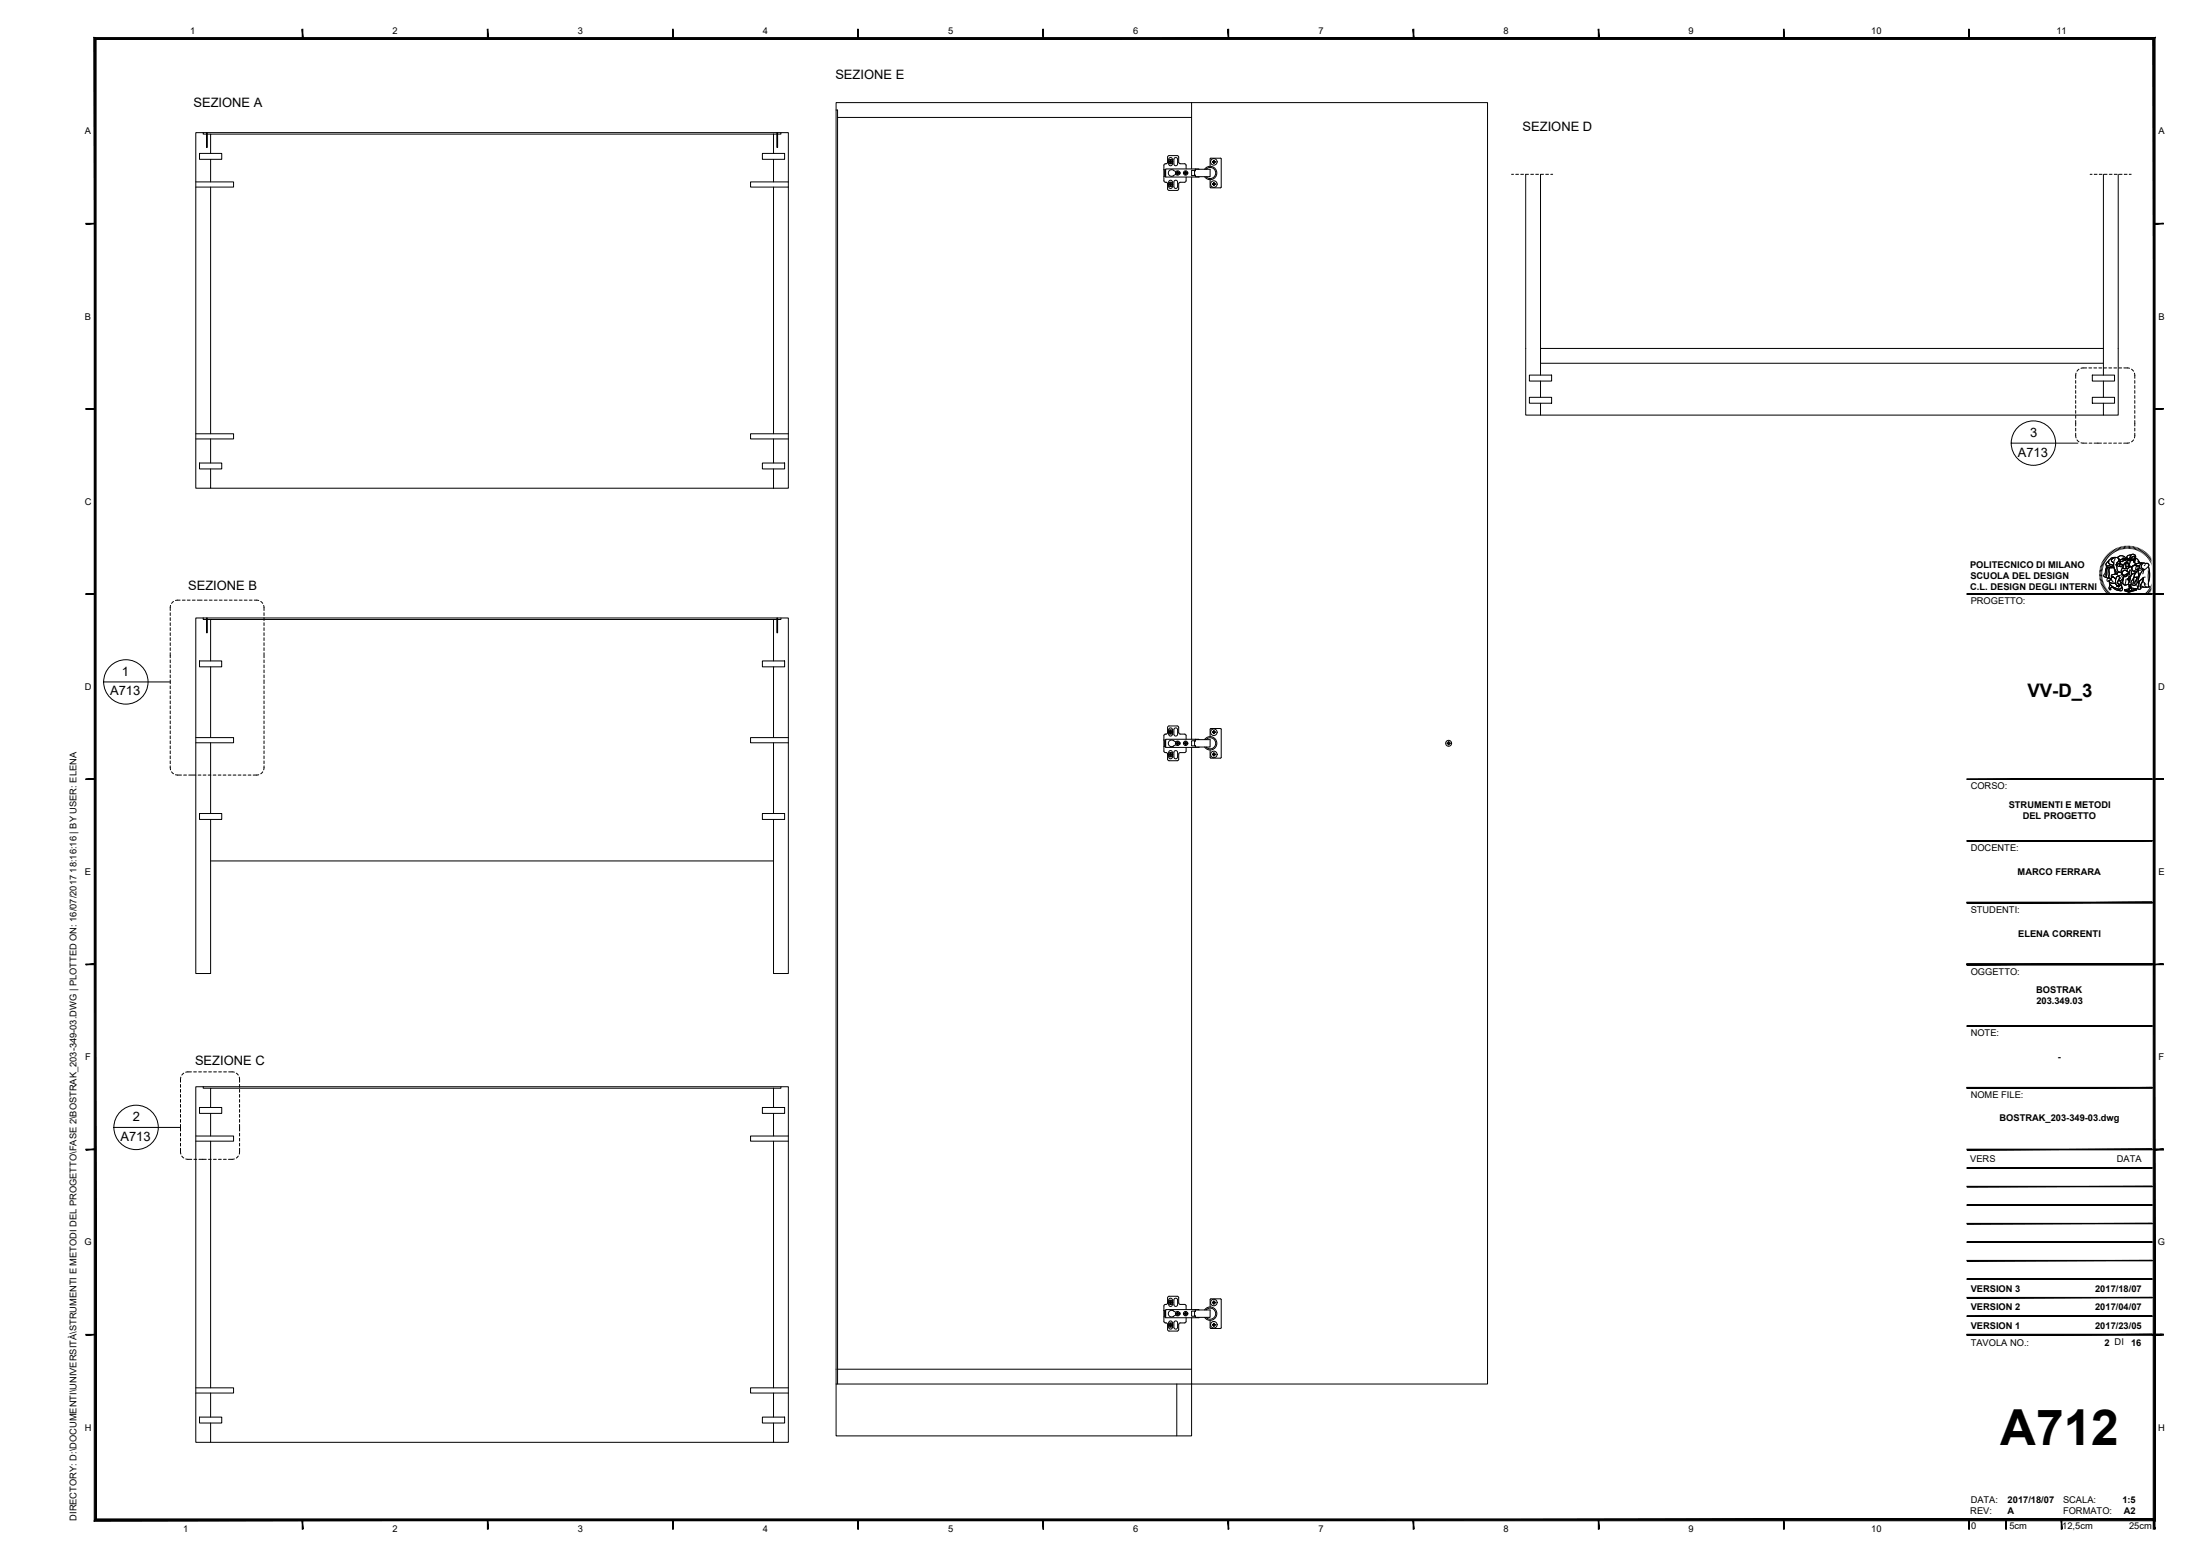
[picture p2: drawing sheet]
<svg xmlns="http://www.w3.org/2000/svg" width="594mm" height="420mm" viewBox="0 0 594 420" stroke-linecap="round" stroke-linejoin="round" font-family="sans-serif">
<!-- layer: 0 -->
<g fill="none" stroke="#000" stroke-width=".27">
<path d="M314.3 45.8v1.8h.5M314.3 47.6v1.2l.4 .4M314.3 45.8h.5M314.5 46v1.4M314.7 46v1.4M314.7 44.2h.2M314.7 49.2h.2M314.7 44.2l-.4 .4v1.2M314.9 44.2l.3-.2 .1-1.6 .2-.3 2.4-.1 .4 .4 .1 1.6 .3 .2h1.2M314.9 49.2l.3 .2 .1 1.8 .4 .2M315.6 43.3a.55 .55 0 0 1 .5-.8 .55 .55 0 0 1 .5 .8M315.6 50.1a.55 .55 0 0 0 .5 .8 .55 .55 0 0 0 .5-.8"/>
<path d="M315.6 44v.3M315.6 49.2v.2M315.6 44.3a.5 .5 0 0 0 .5 .5 .5 .5 0 0 0 .5-.5M315.6 49.2a.5 .5 0 0 1 .5-.5 .5 .5 0 0 1 .5 .5M315.7 51.4h2.2M315.7 43.6v.1M315.7 49.7v.2M315.7 43.7h.1M315.7 49.9h.1M315.7 43.6h.3M315.7 43.8h.3M315.7 49.9h.3"/>
<path d="M315.7 49.7h.3M315.7 43.6h.1M315.7 49.7h.1M316 43.8h.1M316 49.9h.1M316 43.5h.1M316 44h.1M316 50.1v.1M316 49.7h.1M316 43.3v.2M316 43.8v.2M316 49.4v.3"/>
<path d="M316 49.9v.2M316 43.3h.2M316 44h.2M316 50.2h.2M316 49.4h.2M316 43.3h.1M316 49.4h.1M316.2 43.3h.1M316.2 49.4h.1M316.2 43.3v.2M316.2 43.8v.2M316.2 49.4v.3"/>
<path d="M316.2 49.9v.2M316.2 43.5h.1M316.2 44h.1M316.2 50.1v.1M316.2 49.7h.1M316.2 43.6h.3M316.2 43.8h.3M316.2 49.9h.3M316.2 49.7h.3M316.2 43.8h.1M316.2 49.9h.1M316.5 43.6h.1"/>
<path d="M316.5 49.7h.1M316.5 43.7h.1M316.5 49.9h.1M316.5 43.6v.1M316.5 49.7v.2M316.6 44v.3M316.6 49.2v.2M317 44.3v-1.3a.5 .5 0 0 1 .5-.5 .5 .5 0 0 1 .5 .5v1.3M317 49.2v1.2a.5 .5 0 0 0 .5 .5 .5 .5 0 0 0 .5-.5v-1.2M317 44.3a.5 .5 0 0 0 .5 .5 .5 .5 0 0 0 .5-.5M317 49.2a.5 .5 0 0 1 .5-.5 .5 .5 0 0 1 .5 .5M317.6 46.3l-.3-.1a.94 .94 0 0 0-1.6 0 .94 .94 0 0 0 .8 1.4l1.1-.5"/>
<path d="M317.6 46.8h.1M317.6 46.8h.3v.3h.2v-.3h.3M317.9 46.6h-.3v.2M317.9 46.6h.1M317.9 46.3v.3M317.9 46.3h.2M317.9 46.3h.1M318.1 46.3h.1M318.1 46.3v.3M318.1 46.6h.1M318.1 46.6h.3v.2M318.4 46.8h.1"/>
<path d="M318.5 46.4l.2 .3-.2 .3M319.8 46.8h.1M319.8 46.8h.3v.3h.1l.1-.3h.2M319.9 49.2h-1.2l-.3 .2-.1 1.6-.4 .4M319.9 44.2l.3 .2 .1 1.2M320 46.6h-.2v.2M320.1 46.6h-.1M320.1 46.3v.3M320.1 46.3h.1M320.2 46.3h.1M320.3 46.3v.3M320.3 46.6h.1"/>
<path d="M320.3 46.6h.2v.2M320.3 47.8l-.1 1.2-.3 .2M320.5 46.8h.1M321.8 45.6v-17.9h79.9v346h-79.9v-17.9M321.8 47.8v151.8M322.8 45.6v.5h-.2v1.2h.2v.4h4v-2h-4M322.8 46h-1v1.4h1M323.8 45.7l-9-.1v2.2l9-.1M325.3 45.7a1.8 1.8 0 0 1 2.7-.3 1.8 1.8 0 0 1 0 2.7 1.8 1.8 0 0 1-2.7-.4M325.7 45.7a1.5 1.5 0 0 1 2.1-.1 1.5 1.5 0 0 1 0 2.2 1.5 1.5 0 0 1-2.1-.1M326.8 44.9v-2.1h2.9v7.9h-2.9v-2.2M327.4 43.6v.2"/>
<path d="M327.4 49.6v.2M327.4 49.8h.1M327.4 43.8h.1M327.4 49.6h.3M327.4 49.8h.3M327.4 43.6h.3M327.4 43.8h.3M327.4 49.6h.1M327.4 43.6h.1M327.7 49.8h.1M327.7 43.8h.1M327.7 49.6h.1"/>
<path d="M327.7 43.6h.1M327.7 43.3v.3M327.7 43.8v.3M327.7 49.3v.3M327.7 49.8v.3M327.7 50.1h.1M327.7 44.1h.1M327.7 49.3h.2M327.7 50.1h.2M327.7 43.3h.2M327.7 44.1h.2M327.7 49.3h.1"/>
<path d="M327.7 43.3h.1M327.9 49.3h.1M327.9 43.3h.1M327.9 50.1h.1M327.9 44.1h.1M327.9 43.3v.3M327.9 43.8v.3M327.9 49.3v.3M327.9 49.8v.3M327.9 49.6h.1M327.9 43.6h.1M327.9 49.6h.2"/>
<path d="M327.9 49.8h.2M327.9 43.6h.2M327.9 43.8h.2M327.9 49.8h.1M327.9 43.8h.1M328.1 49.6h.1M328.1 43.6h.1M328.2 49.8h-.1M328.2 43.8h-.1M328.2 43.6v.2M328.2 49.6v.2M408.2 47.1h.5"/>
<path d="M409.3 47.1h.8M410.7 47.1h.7M412 47.1h.8M413.3 47.1h.8M414.7 47.1h.8M416.1 47.1h.7M417.4 47.1h.8M418.8 47.1h.5M564.4 47.1h.5M565.5 47.1h.8M566.9 47.1h.7M568.2 47.1h.8"/>
<path d="M569.6 47.1h.7M570.9 47.1h.8M572.3 47.1h.7M573.6 47.1h.8M575 47.1h.5M314.3 199.8v1.8h.5M314.3 199.8h.5M314.7 198.2h.2M314.7 198.2l-.4 .4v1.2M314.9 198.2l.3-.2 .1-1.6 .2-.3 2.4-.1 .4 .4 .1 1.6 .3 .2h1.2M315.6 197.3a.55 .55 0 0 1 .5-.8 .55 .55 0 0 1 .5 .8M315.6 198a.55 .55 0 0 0 .5 .8 .55 .55 0 0 0 .5-.8"/>
<path d="M315.7 197.6v.1M315.7 197.7h.1M315.7 197.8h.3M316 197.6h-.3M316 197.8v.2h.2M316 197.5v.1M316 197.3v.2M316 197.3h.2M316 197.3h.1M316.2 197.3h.1M316.2 197.3v.2M316.2 197.5v.1"/>
<path d="M316.2 197.6h.3v.1M316.5 197.8h-.3v.2M316.5 197.7h.1M317.1 196.7l.3-.1 .5 .1 .1 1.5a.5 .5 0 0 1-.5 .6 .5 .5 0 0 1-.5-.5zM319.9 198.2l.3 .2 .1 1.2M322.8 199.6v.5h-.2v1.2h.2v.4h4v-2h-4M323.8 199.7l-9-.1v2.2l9-.1M325.3 199.7a1.8 1.8 0 0 1 2.7-.3 1.8 1.8 0 0 1 0 2.7 1.8 1.8 0 0 1-2.7-.4M325.7 199.7a1.5 1.5 0 0 1 2.1-.1 1.5 1.5 0 0 1 0 2.2 1.5 1.5 0 0 1-2.1-.1M326.8 198.9v-2.1h2.9v7.8h-2.9v-2.1M327.4 197.6v.2M327.4 197.8h.1"/>
<path d="M327.4 197.6h.3M327.4 197.8h.3M327.4 197.6h.1M327.7 197.8h.1M327.7 197.6h.1M327.7 197.4v.2M327.7 197.8v.3M327.7 198.1h.1M327.7 197.3h.2M327.7 198.1h.2M327.7 197.3h.1M327.9 197.3h.1"/>
<path d="M327.9 198.1h.1M327.9 197.4v.2M327.9 197.8v.3M327.9 197.6h.1M327.9 197.6h.2M327.9 197.8h.2M327.9 197.8h.1M328.1 197.6h.1M328.2 197.8h-.1M328.2 197.6v.2M314.3 201.6v1.2l.4 .4M314.5 200v1.4"/>
<path d="M314.7 200v1.4M314.7 203.2h.2M314.9 203.2l.3 .2 .1 1.6 .4 .4h2.4l.2-.4 .1-1.6 .3-.2h1.2M315.6 204.1a.55 .55 0 0 0 .5 .8 .55 .55 0 0 0 .5-.8M315.6 203.5a.55 .55 0 0 1 .5-.8 .55 .55 0 0 1 .5 .8M315.7 203.7v.2M315.7 203.9h.1M315.7 203.9h.3M315.7 203.7h.3M315.7 203.7h.1M316 203.9h.1M316 204.2h.1"/>
<path d="M316 203.7h.1M316 203.4v.3M316 203.9v.3M316 204.2h.2M316 203.4h.2M316 203.4h.1M316.2 203.4h.1M316.2 203.4v.3M316.2 203.9v.3M316.2 204.2h.1M316.2 203.7h.1M316.2 203.9h.3"/>
<path d="M316.2 203.7h.3M316.2 203.9h.1M316.5 203.7h.1M316.5 203.9h.1M316.5 203.7v.2M317.1 202.9l.3-.2 .5 .2 .1 1.5a.5 .5 0 0 1-.5 .5 .5 .5 0 0 1-.5-.5zM317.6 200.3l-.3-.1a.94 .94 0 0 0-1.6 0 .94 .94 0 0 0 .8 1.4l1.1-.5M317.6 200.6l.3 .2M317.6 200.6h.1M317.9 200.8h.1M317.9 200.3v.3h-.3M317.9 200.8v.3"/>
<path d="M317.9 201.1h.1M317.9 200.3h.2M317.9 201.1h.2M317.9 200.3h.1M318.1 200.3h.1M318.1 200.3v.3h.3M318.1 201.1h.1M318.1 200.8v.3M318.1 200.8h.1M318.4 200.6h.1M318.4 200.6l-.3 .2M318.5 200.4l.2 .3-.2 .3"/>
<path d="M319.8 200.6l.2 .2M319.8 200.6h.1M320 200.8h.1M320.1 200.3v.3h-.3M320.1 200.8v.3M320.1 201.1h.1M320.1 200.3h.1M320.2 200.3h.1M320.3 200.3v.3h.2M320.3 201.1h-.1M320.3 200.8v.3M320.3 200.8h.1"/>
<path d="M320.3 201.8l-.1 1.2-.3 .2M320.5 200.6h.1M320.5 200.6l-.2 .2M321.8 201.8v151.8M322.8 200h-1v1.4h1M327.4 203.6v.2M327.4 203.8h.1M327.4 203.6h.3M327.4 203.8h.3M327.4 203.6h.1M327.7 203.8h.1M327.7 203.6h.1"/>
<path d="M327.7 203.4v.2M327.7 203.8v.3M327.7 204.1h.1M327.7 203.3h.2M327.7 204.1h.2M327.7 203.3h.1M327.9 203.3h.1M327.9 204.1h.1M327.9 203.4v.2M327.9 203.8v.3M327.9 203.6h.1M327.9 203.6h.2"/>
<path d="M327.9 203.8h.2M327.9 203.8h.1M328.1 203.6h.1M328.2 203.8h-.1M328.2 203.6v.2M390.8 200.6l.3 .2M390.8 200.6h.1M391.1 200.8h.1M391.1 200.3v.3h-.3M391.1 200.8v.3M391.1 201.1h.1M391.1 200.3h.2"/>
<path d="M391.1 201.1h.2M391.1 200.3h.1M391.3 200.3h.1M391.3 201.1h.1M391.3 200.3v.3h.2M391.3 200.8v.3M391.3 200.8h.1M391.6 200.6h.1M391.6 200.6l-.3 .2M314.3 353.8v1.8h.5M314.3 353.8h.5M314.3 355.6v1.2"/>
<path d="M314.3 356.8l.4 .4M314.5 354v1.4M314.7 354v1.4M314.7 352.2h.2M314.7 357.2h.2M314.7 352.2l-.4 .4v1.2M314.9 352.2l.3-.2 .1-1.6 .4-.4 2.4 .1 .2 .3 .1 1.6 .3 .2h1.2M314.9 357.2l.3 .2 .1 1.6 .4 .4h2.4l.2-.4 .1-1.6 .3-.2h1.2M315.6 351.3a.55 .55 0 0 1 .5-.8 .55 .55 0 0 1 .5 .8M315.6 352a.55 .55 0 0 0 .5 .8 .55 .55 0 0 0 .5-.8M315.6 358.1a.55 .55 0 0 0 .5 .8 .55 .55 0 0 0 .5-.8M315.6 357.5a.55 .55 0 0 1 .5-.8 .55 .55 0 0 1 .5 .8"/>
<path d="M315.7 351.6v.1M315.7 357.7v.2M315.7 351.7v.1M315.7 357.9h.1M315.7 351.6h.3M315.7 351.8h.3M315.7 357.9h.3M315.7 351.6h.1M315.7 357.7h.3M316 351.8h.1M316 357.9v.3h.2M316 351.5v.1"/>
<path d="M316 352h.1M316 357.7h.1M316 351.8v.2M316 357.4v.3M316 352h.2M316 357.4h.2M316 357.4h.1M316.2 351.3h-.2v.2M316.2 351.3v.2M316.2 357.4h.1M316.2 351.8v.2M316.2 357.4v.3"/>
<path d="M316.2 351.5v.1M316.2 357.7h.1M316.2 351.6h.3M316.2 351.8h.3M316.2 357.7h.3M316.2 351.8h.1M316.5 357.9h-.3v.3M316.5 351.6h.1M316.5 357.7h.1M316.5 351.7v.1M316.5 357.9h.1M316.5 351.6v.1"/>
<path d="M316.5 357.7v.2M317.1 350.7l.3-.1 .5 .1 .1 1.6a.5 .5 0 0 1-.5 .5 .5 .5 0 0 1-.5-.5zM317.1 356.9l.3-.2 .5 .2 .1 1.5a.5 .5 0 0 1-.5 .5 .5 .5 0 0 1-.5-.5zM317.6 354.3l-.3-.1a.94 .94 0 0 0-1.6 0 .94 .94 0 0 0 .8 1.4l.4-.1M317.6 355.1l-.7 .4M317.6 354.6v.2M317.6 354.8h.1M317.6 354.6h.3M317.6 354.8h.3M317.6 354.6h.1M317.9 354.8h.1M317.9 354.6h.1"/>
<path d="M317.9 354.4v.2M317.9 354.8v.3M317.9 355.1h.1M317.9 354.3h.2M317.9 355.1h.2M317.9 354.3h.1M318.1 354.3h.1M318.1 355.1h.1M318.1 354.4v.2M318.1 354.8v.3M318.1 354.6h.1M318.1 354.6h.3"/>
<path d="M318.1 354.8h.3M318.1 354.8h.1M318.4 354.6h.1M318.4 354.8h.1M318.4 354.6v.2M318.5 354.4l.2 .3-.2 .4M319.8 354.8h.1M319.8 354.6v.2M319.8 354.6h.2M319.8 354.8h.2M319.8 354.6h.1M319.9 352.2l.3 .2 .1 1.2"/>
<path d="M320 354.8h.1M320.1 354.6h-.1M320.1 354.4v.2M320.1 354.8v.3M320.1 355.1h.1M320.1 354.3h.1M320.2 354.3h.1M320.3 355.1h-.1M320.3 354.4v.2M320.3 354.8v.3M320.3 354.6h.1M320.3 354.6h.2"/>
<path d="M320.3 354.8h.2M320.3 354.8h.1M320.3 356.8l-.4 .4M320.3 355.8v1M320.5 354.6h.1M320.5 354.8h.1M320.5 354.6v.2M322.8 353.6v.5h-.2v1.2h.2v.4h4v-2h-4M322.8 354h-1v1.4h1M323.8 353.7l-9-.1v2.2l9-.1M325.3 353.7a1.8 1.8 0 0 1 2.7-.3 1.8 1.8 0 0 1 0 2.7 1.8 1.8 0 0 1-2.7-.4M325.7 353.7a1.5 1.5 0 0 1 2.1-.1 1.5 1.5 0 0 1 0 2.2 1.5 1.5 0 0 1-2.1-.1"/>
<path d="M326.8 352.9v-2.1h2.9v7.9h-2.9v-2.2M327.4 351.6v.2M327.4 357.8h.1M327.4 351.8h.1M327.4 357.8h.3v.3h.2v-.3h.2M327.4 351.6h.3M327.4 351.8h.3M327.4 351.6h.1M327.7 357.6h-.3v.2M327.7 351.8h.1M327.7 357.6h.1M327.7 351.6v-.3h.2v.3"/>
<path d="M327.7 351.6h.1M327.7 351.8l.2 .3v-.3M327.7 357.3v.3M327.7 357.3h.2M327.7 357.3h.1M327.9 357.3h.1M327.9 357.3v.3M327.9 357.6h.1M327.9 351.6h.1M327.9 357.6h.3v.2M327.9 351.6h.2M327.9 351.8h.2"/>
<path d="M327.9 351.8h.1M328.1 351.6h.1M328.2 357.8h-.1M328.2 351.8h-.1M328.2 351.6v.2M317.8 373.7v14"/>
<circle cx="316.1" cy="43.6" r=".6"/>
<circle cx="316.1" cy="49.8" r=".6"/>
<circle cx="318" cy="46.7" r=".6"/>
<circle cx="320.2" cy="46.7" r=".6"/>
<circle cx="327.8" cy="43.7" r=".88"/>
<circle cx="327.8" cy="49.7" r=".88"/>
<circle cx="316.1" cy="197.7" r=".6"/>
<circle cx="327.8" cy="197.7" r=".88"/>
<circle cx="316.1" cy="203.8" r=".6"/>
<circle cx="318" cy="200.7" r=".6"/>
<circle cx="320.2" cy="200.7" r=".6"/>
<circle cx="327.8" cy="203.7" r=".88"/>
<circle cx="391.2" cy="200.7" r=".8"/>
<circle cx="316.1" cy="357.8" r=".6"/>
<circle cx="316.1" cy="351.7" r=".6"/>
<circle cx="318" cy="354.7" r=".6"/>
<circle cx="320.2" cy="354.7" r=".6"/>
<circle cx="327.8" cy="357.7" r=".88"/>
<circle cx="327.8" cy="351.7" r=".88"/>
</g>
<!-- layer: Sezioni 10 -->
<g fill="none" stroke="#000" stroke-width=".27">
<path d="M54.9 35.8h-2v96h4M54.9 35.8h158v96h-4M54.9 35.8v.4h.9M56 36.2h.9M208.9 36.2h-152v5.2M208.9 36.2h.9M208.9 36.2v5.2M210.9 35.8v.4h-.9M225.8 29.7h.4v344M226.2 31.7h95.6M321.8 27.7h-96v360h96v-14h-96M56.9 43v6.1"/>
<path d="M56.9 50.5v66.6M208.9 43v6.1M208.9 50.5v66.6M412 47.1v65h4v-3.2M416 47.1v54.2M568 47.1v54.2M572 47.1v65h-4v-3.2M416 94.1h152M416 98.1h152M56.9 118.5v6.5M208.9 118.5v6.5M416 102.9v4.4"/>
<path d="M416 112.1h152M568 102.9v4.4M56.9 126.6v5.2h152M208.9 126.6v5.2M54.9 166.9h-2v96h4v-41.6M54.9 166.9h158v96h-4v-41.6M54.9 166.9v.4h.9M56 167.3h.9M208.9 167.3h-152v11.2M208.9 167.3v11.2M208.9 167.3h.9M210.9 166.9v.4h-.9"/>
<path d="M56.9 180.1v19.1M208.9 180.1v19.1M56.9 200.6v19.1M208.9 200.6v19.1M56.9 232.5h152M54.9 293.4h-2v96.1h4M54.9 293.4h158v96.1h-4M54.9 293.4v.4h2M208.9 293.8h-152v5.2M208.9 293.8v5.2M210.9 293.4v.4h-2M56.9 300.6v6.2"/>
<path d="M56.9 308.1v66.6M208.9 300.6v6.2M208.9 308.1v66.6M56.9 376.2v6.5M208.9 376.2v6.5M226.2 369.7h95.6M56.9 384.3v5.2h152M208.9 384.3v5.2"/>
</g>
<!-- layer: Vano viti -->
<g fill="none" stroke="#000" stroke-width=".27">
<path d="M55.8 35.8v4h.2v-4M209.8 35.8v4h.2v-4M52.9 49.1h10.2v1.4h-10.2M53.9 41.4h6v1.6h-6zM205.9 41.4h6v1.6h-6zM212.9 49.1h-10.2v1.4h10.2M52.9 117.1h10.2v1.4h-10.2M212.9 117.1h-10.2v1.4h10.2M413 101.3h6v1.6h-6zM413 107.3h6v1.6h-6zM565 101.3h6v1.6h-6zM565 107.3h6v1.6h-6z"/>
<path d="M53.9 125h6v1.6h-6zM205.9 125h6v1.6h-6zM53.9 178.5h6v1.6h-6zM55.8 166.9v4h.2v-4M205.9 178.5h6v1.6h-6zM209.8 166.9v4h.2v-4M52.9 199.2h10.2v1.4h-10.2M212.9 199.2h-10.2v1.4h10.2M53.9 219.7h6v1.6h-6zM205.9 219.7h6v1.6h-6zM53.9 299h6v1.6h-6zM205.9 299h6v1.6h-6z"/>
<path d="M52.9 306.8h10.2v1.3h-10.2M212.9 306.8h-10.2v1.3h10.2M52.9 374.7h10.2v1.5h-10.2M212.9 374.7h-10.2v1.5h10.2M53.9 382.7h6v1.6h-6zM205.9 382.7h6v1.6h-6z"/>
</g>
<!-- layer: simboli -->
<g fill="none" stroke="#000" stroke-width=".27">
<path d="M561.4 99.7l-.5 .5M563.5 99.3l-1.6 .1M564.1 99.3h.7M565.4 99.3h.8M566.8 99.3h.7M568.1 99.3h.8M569.5 99.3h.7M570.8 99.3h.8M572.2 99.3h.7M573.5 99.3l1.6 .1M575.6 99.7l.5 .5M543.1 119.7h18"/>
<path d="M560.5 117l.1 1.3M560.5 102.8v.7M560.5 104.1v.8M560.5 105.5v.7M560.5 106.8v.8M560.5 108.2v.7M560.5 109.5v.8M560.5 110.9v.7M560.5 112.2v.7M560.5 113.6v1.4M560.5 115.6v.8M560.6 100.8l-.1 1.4"/>
<path d="M560.9 118.8l.5 .5M561.9 119.6l1.6 .1M564.1 119.7h.8M565.5 119.7h2M568.1 119.7h.7M569.4 119.7h.8M570.8 119.7h.7M572.1 119.7h.8M575.1 119.6l-1.6 .1M576.1 118.8l-.5 .5M576.4 100.8l.1 1.4M576.5 117l-.1 1.2"/>
<path d="M576.5 102.8v.7M576.5 104.1v.8M576.5 105.5v.7M576.5 106.8v.8M576.5 108.2v.7M576.5 109.5v.8M576.5 110.9v.7M576.5 112.2v.7M576.5 113.6v1.4M576.5 115.6v.8M46 165.5v.7M46 166.8v.8"/>
<path d="M46 168.2v.7M46 169.5v.8M46 170.9v.7M46 172.2v.8M46 173.6v.7M46 174.9v.8M46 176.3v1.3M46 178.2v.7M46 179.5v.8M46.1 163.5l-.1 1.4M46.8 162.4l-.5 .5M48.6 162.1l-1.2 .1"/>
<path d="M49.2 162.1h.8M50.6 162.1h.7M51.9 162.1h.8M53.3 162.1h1.3M55.2 162.1h.7M56.5 162.1h.8M57.9 162.1h.7M59.2 162.1h.8M60.6 162.1h.7M61.9 162.1h.8M63.3 162.1h.7M64.6 162.1h.8"/>
<path d="M66 162.1h.7M67.3 162.1h.8M68.7 162.1l1.2 .1M70.4 162.4l.5 .5M71.2 163.5l.1 1.4M71.3 176.3v1.3M71.3 165.5v.7M71.3 166.8v.8M71.3 168.2v.7M71.3 169.5v.8M71.3 170.9v.7M71.3 172.2v.8"/>
<path d="M71.3 173.6v.7M71.3 174.9v.8M71.3 178.2v.7M71.3 179.5v.8M28 184.1h18M46 183.6v1M46 180.9v.8M46 182.2v.8M46 185.2v.8M46 186.6v.7M46 187.9v.8M46 189.3v.7"/>
<path d="M46 190.6v.8M46 192v.7M46 193.3v.8M46 194.7v.7M46 196v.8M46 197.4v.7M46 198.7v.8M71.3 183.6v1M71.3 180.9v.8M71.3 182.2v.8M71.3 185.2v.8M71.3 186.6v.7"/>
<path d="M71.3 187.9v.8M71.3 189.3v.7M71.3 190.6v.8M71.3 192v.7M71.3 193.3v.8M71.3 194.7v.7M71.3 196v.8M71.3 197.4v.7M71.3 198.7v.8M46 206.8l.1 1.1M46 200.1v.7M46 201.4v.8"/>
<path d="M46 202.8v.7M46 204.1v.8M46 205.5v.7M46.3 208.4l.5 .5M47.4 209.2l1.6 .1M49.6 209.3h.8M51 209.3h1.9M53.5 209.3h.8M54.9 209.3h.7M56.2 209.3h.8M57.6 209.3h.7M58.9 209.3h.8"/>
<path d="M60.3 209.3h.7M61.6 209.3h.8M63 209.3h.7M64.3 209.3h.8M65.7 209.3h.7M67 209.3h.8M69.9 209.2l-1.5 .1M70.9 208.4l-.5 .5M71.3 206.8l-.1 1.1M71.3 200.1v.7M71.3 201.4v.8M71.3 202.8v.7"/>
<path d="M71.3 204.1v.8M71.3 205.5v.7M48.7 292.8v.8M48.7 294.2v.7M48.7 295.5v.8M48.7 296.9v.7M48.7 298.2v.8M48.7 299.6v.7M48.8 290.8l-.1 1.4M49.6 289.8l-.5 .5M51.7 289.4l-1.5 .1M52.3 289.4h.7"/>
<path d="M53.6 289.4h.8M55 289.4h.7M56.3 289.4h.8M57.7 289.4h.7M59 289.4h.8M60.4 289.4h.7M61.7 289.4l1.6 .1M63.8 289.8l.5 .5M64.6 290.8l.1 1.4M64.7 292.8v.8M64.7 294.2v.7M64.7 295.5v.8"/>
<path d="M64.7 296.9v.7M64.7 298.2v.8M64.7 299.6v.7M30.7 304.4h18M48.7 310.1l.1 1.5M48.7 303.6v1.8M48.7 300.9v.8M48.7 302.3v.7M48.7 306v.8M48.7 307.4v.7M48.7 308.7v.8M49.1 312.2l.5 .5"/>
<path d="M50.2 313h1.6M52.4 313h.7M53.7 313h2M56.3 313h.8M57.6 313h.8M59 313h.7M60.3 313h.8M63.3 313h-1.6M64.3 312.2l-.5 .5M64.7 303.6v1.8M64.7 310.1l-.1 1.5M64.7 300.9v.8"/>
<path d="M64.7 302.3v.7M64.7 306v.8M64.7 307.4v.7M64.7 308.7v.8"/>
<circle cx="549.1" cy="119.7" r="6"/>
<circle cx="34" cy="184.1" r="6"/>
<circle cx="36.7" cy="304.4" r="6"/>
</g>
<!-- layer: G-ANNO-LOGO -->
<g fill="none" stroke="#000" stroke-width=".27">
<path d="M566.9 155.1h.7M566.9 154.7l.7 .1M567 154.4h.6M567 154l.7 .1M567.1 153.7l.6 .1M567.1 153.3l.7 .2M567.2 153l.7 .1M567.3 152.6l.7 .2M567.5 152.3l.6 .2M567.6 151.9l.6 .3M567.6 155.4h-.7M567.6 155.7l-.6 .1"/>
<path d="M567.7 156l-.7 .1M567.7 156.4l-.6 .1M567.7 151.6l.7 .3M567.8 156.7l-.7 .1M567.9 157l-.7 .2M567.9 151.3l.6 .4M568 157.3l-.7 .2M568.1 157.6l-.7 .3M568.1 151l.6 .4M568.2 157.9l-.6 .3M568.3 150.7l.6 .4M568.3 158.2l-.6 .3"/>
<path d="M568.5 158.5l-.6 .3M568.5 150.4l.6 .4M568.6 158.8l-.5 .3M568.7 150.1l.6 .5M568.8 152.7l.7 .1a.83 .83 0 0 0 1.2-.2l.1 .7h-.9a.79 .79 0 0 1-1.1-.5zM568.8 152.7l.1 .5M568.8 159.1l-.5 .3M569 149.9l.5 .5M569 153.2l-.3 .6-.1 1.3-.3 .7 .3 .1M569 159.3l-.5 .4M569.2 151.6l.2-.1v.3a.83 .83 0 0 0 .9 .8l.4 .1-.2 .1a.74 .74 0 0 1-1 0h-.3a.51 .51 0 0 1-.6-.4 .51 .51 0 0 1 .4-.6zM569.2 149.6l.5 .5"/>
<path d="M569.2 159.6l-.5 .4M569.2 153.3h.5l-.2 .5 .1 1.2-.1 1.1h-.2a.43 .43 0 0 1-.5-.1 .43 .43 0 0 1 .1-.6v-1.5zM569.2 153.3l-.2 .4-.1 1.6-.3 .6 .8 .2M569.4 151.5l-.5 .5a.44 .44 0 0 0-.2 .5 .44 .44 0 0 0 .5 .3h.5a.65 .65 0 0 0 1-.2M569.4 159.8l-.5 .5M569.5 149.4l.4 .5M569.5 156.8v.1a1.2 1.2 0 0 0 1.8 .5M569.5 151.2l.6-.5 1.4-.2a1 1 0 0 0-1.3 1l.6 .4-.1 .7-.6-.1a.67 .67 0 0 1-.7-.7zM569.6 157.2l.1 .5 .7 .7 2 .9M569.6 157.2l.7 .3 1-.1 .1 .4 .3 .4-.1 .1 .3-.2 .2 .4-.1-.5 .3 .4-.1-.5 .4 .2-.8-.7 .3-.7 .3 .1 .4 1a.8 .8 0 0 1 0 1 .8 .8 0 0 1-1 .2l-1.4-.6-.7-.7zM569.7 153.3h1.1l.6 1.1v.5l-.4 .2a.6 .6 0 0 0-.8 .7l.1 .1-.3 .4a.55 .55 0 0 1-.5-.8v-1.7zM569.7 153.3l-.2 .6v2.2"/>
<path d="M569.8 157.9l1.9 1.1a.86 .86 0 0 0 1.2-.5 .65 .65 0 0 1 .1 .9 .65 .65 0 0 1-.9 0l-1.1-.4a.61 .61 0 0 0-.5-.4 .61 .61 0 0 0-.6 .2l.1 .3-.3 .1a.84 .84 0 0 1 0-1.1zM569.8 149.2l.4 .5M569.8 157.9l-.1 .2a.85 .85 0 0 0 0 1.2l.3-.2-.2-.1a.49 .49 0 0 1 .5-.4 .49 .49 0 0 1 .5 .3l.9 .5a1.04 1.04 0 0 0 1.4-.2l-.1-.7M570 156.3a.5 .5 0 0 0-.8-.1 .5 .5 0 0 0 .1 .8 .62 .62 0 0 1 .5-.4 .62 .62 0 0 1 .6 .3l.2 .2M570 148.9l.4 .6M570.2 156l.4-.3 .2 .2a.73 .73 0 0 1 .5 1v.5a1.21 1.21 0 0 1-1.8-.6l.6-.2-.1-.2zM570.2 155.3l1.2-.4 .3 .1 .3-.5 .8 .1 .4 .5a1.01 1.01 0 0 1 .2 1.2 1.01 1.01 0 0 1-1.1 .5l-.2-.1v-.2a.47 .47 0 0 0 .1-.8 .47 .47 0 0 0-.7 .2l-.2 .5-.6-.6a.33 .33 0 0 1-.5 0 .33 .33 0 0 1 0-.5zM570.3 148.7l.4 .6M570.4 150.9l.9-.3a.73 .73 0 0 1 .9 .5 .73 .73 0 0 1-.5 .9l-.3 .5 .2 .4a1.49 1.49 0 0 0 .5 1.5l.3 .1-.5 .1-.1 .4-.4-.1v-.5l-.6-1.1v-1.4a.62 .62 0 0 1-.5-.4 .62 .62 0 0 1 .1-.6zM570.5 155.6l.8 .8M570.6 155.7l-.6 .5 .1 .4M570.6 148.5l.4 .6"/>
<path d="M570.7 152.7l-.6-.2a.67 .67 0 0 1-.7-.7l.1-.6 .5-.5 .8-.2a1.06 1.06 0 0 1 1.4 .7l-.3 .6a.92 .92 0 0 0-.3 1.4 1.1 1.1 0 0 0 .8 1.3l-.5 .1M570.8 153.3l-1.9-.1-.3 .4-.2 1.1-.5 .7 .3 .3M570.9 148.4l.4 .6M571 153.6l.2 1.4M571.2 150.9l-.4 .9v1.3l.6 1.3-.1 .5 .4 .1 .2-.4M571.3 148.2l.2 .6M571.4 154.9l-.4 .2a.6 .6 0 0 0-.6 .1 .6 .6 0 0 0-.2 .6l.1 .1M571.5 150.5a1 1 0 0 0-1.3 1l.6 .4M571.6 148.1l.3 .6M571.7 155.7a.47 .47 0 0 1 .7 .1 .47 .47 0 0 1-.3 .7l-.3 .9 .8 .7-.4-.2 .1 .5-.3-.4 .1 .5-.2-.4-.3 .2 .1-.2-.4-.6v-1zM571.7 151.9l1-.4-.2 .6-1.1 .4zM571.7 155.7a.47 .47 0 0 1 .7 .1 .47 .47 0 0 1-.3 .7l-.3 .9 .8 .7-.5-.2 .2 .5-.3-.4 .1 .5-.2-.4-.3 .2 .1-.2-.4-.6v-1z"/>
<path d="M571.7 152.4l.7-.3 .3 .2a.33 .33 0 0 0-.3 .3 .33 .33 0 0 0 .1 .4 .6 .6 0 0 1-.8-.6zM571.7 152.4a.57 .57 0 0 0 .8 .6M571.8 150.6l.7-.5 1.1 .1a.3 .3 0 0 1 .3 .4 .3 .3 0 0 1-.4 .2l-.2-.1-.1 .2-.6 .2-.4-.1M571.9 147.9l.3 .7M572 150.4l1-.3 .8 .3a.23 .23 0 0 1 .1 .3 .23 .23 0 0 1-.2 .2l-.4-.2-.4 .4h-.4l-.7-.5zM572.1 150.9l.7 .2 .5-.5 .4 .3-.2 .5-.4 .3-.5-.2-.6 .1zM572.3 147.8l.2 .6M572.4 154.5a1.3 1.3 0 0 1 1.1 1.1l-.1 .6-.4 .3M572.4 152.4h.9l-.2 .1a.38 .38 0 0 1-.4 .6 .38 .38 0 0 1-.3-.6zM572.4 156.8l.4 1a.8 .8 0 0 1 0 1 .8 .8 0 0 1-.9 .3M572.5 152.1l.2 .2M572.6 151.8l-.1 .3-1.1 .4"/>
<path d="M572.6 155.4l-.8 .2M572.6 147.7l.2 .7M572.7 151.5l-.4 .5M572.7 155l.7 .6M572.9 152.4a.34 .34 0 0 0-.5 .3 .34 .34 0 0 0 .5 .3 .34 .34 0 0 0 .2-.5l.2-.1-.6 .1M572.9 155.5a.7 .7 0 0 1 .1 .9 .7 .7 0 0 1-.9 .3M572.9 154.7l.2-.4a.9 .9 0 0 1 1.3-.1l.2 .3a.27 .27 0 0 1 .2 .4 .27 .27 0 0 1-.5 .1l-.9 .4M572.9 147.6l.2 .7M573 154.5l.6-.5 .5 .1 .6 .4a.3 .3 0 0 1 0 .4 .3 .3 0 0 1-.4 .1l-.3 .1a.51 .51 0 0 1-.5 .3 .51 .51 0 0 1-.4-.4zM573 157.3l.8 .7M573.1 151.4l.1 .1M573.2 151l.2 .1"/>
<path d="M573.3 153.3a1.25 1.25 0 0 0-.5 1.3M573.3 156.7v1M573.3 147.5l.1 .7M573.3 151.1h.1M573.4 155.4l1.1-.4-.1 .5-.5 .2zM573.4 155.3l.6 .4 .4-.2 .1-.4a.44 .44 0 0 0 .3-.5 .44 .44 0 0 0-.4-.4l-.9-.2-.5 .7-.2-.1v-.4l.4-.9 .3 .2h1.1l.5-.4-.1-.3 .7 .2 .1 1a.66 .66 0 0 0-.1 1l-.3 .6-.5 .2-.1 .5-.4 .1 .3 .2 .2-.1v.4l.2-.2-.4 1.1a.95 .95 0 0 1-1.4-.1l-.4-.4 .4-.5 .2-1.1M573.4 156.2l-.3 .9-.4 .4M573.5 155.5v.1M573.6 151.2l.8-.1a.31 .31 0 0 1 .2 .5 .32 .32 0 0 1-.6-.2zM573.6 147.5l.1 .7M573.7 150.9l-.2 .5-.4 .3-.5-.2-.5 .1M573.7 152.1l.4-.2h.5l.5 1.1a.23 .23 0 0 1-.2 .3 .23 .23 0 0 1-.3-.2 .23 .23 0 0 1 .3-.3l-.2-.7a.43 .43 0 0 0-.7-.1 .43 .43 0 0 0 0 .7v.1a.47 .47 0 0 1 .1 .7 .47 .47 0 0 1-.8-.1l-.1-.2z"/>
<path d="M573.8 159.3l1.9-.5 1.2 .2-2 .6zM573.8 159.3l1.1 .3-.1 .3-1.1-.3zM574 147.5l.1 .6M574 152l.6 .1 .2 .5a.64 .64 0 0 1-.1 .7 .64 .64 0 0 1-.6 .2l-.2-1.2zM574.1 151.1v-.3a.51 .51 0 0 1 .6 0 .51 .51 0 0 1 .2 .4l-.2 .2M574.1 155.5v.1M574.1 156.4l-.3 1.6 1-.2M574.1 150.8a.53 .53 0 0 1 .8 .5l-.2 .1-.2-.3h-.4zM574.2 155.2l.1 .1M574.2 155.4l.1 .1M574.2 155.2v.1M574.3 152.3h.1"/>
<path d="M574.3 152.2l-.1 .1M574.4 147.4v.7M574.4 151.2l-.3-.1-.5 .1 .3 .1a.37 .37 0 0 0 .4 .3 .37 .37 0 0 0 .3-.4l-.2-.2 .1 .3M574.5 156.3l.2 .1 .3-.6 .4-.2-.5 1.3v-.4l-.2 .1zM574.5 153.6v.6M574.5 155l-.2 .5a.5 .5 0 0 1-.8-.1M574.5 152.1l.3 .3-.1 .1M574.7 152.2a.43 .43 0 0 0-.7-.2 .43 .43 0 0 0 0 .7 .52 .52 0 0 1 0 .9 .52 .52 0 0 1-.8-.4l.4-1.1 .7-.3 .5 .3 .3 .9a.23 .23 0 0 1-.2 .3 .23 .23 0 0 1-.2-.3M574.7 147.4v.7M574.8 152.6h-.2M574.8 152.4a.42 .42 0 0 1-.1 .6 .42 .42 0 0 1-.6-.1M574.8 153.2l-.3 .3h-.4"/>
<path d="M574.9 159.6l2-.6v.3l-2 .6zM574.9 159.6v.3M574.9 151.3l.2-.1 .1 .4-.2 .8M575 155.8h.1M575 156.4l-.1 .5 .2-.2M575 150.8l.1 .4M575 152.8l-.1-.4a.89 .89 0 0 0 .1-1.2l-.5-.5a.45 .45 0 0 1-.2-.6 .45 .45 0 0 1 .6-.2h.5l-.2 .7 .1 .9 .2-.1v-.5a.4 .4 0 0 0 .3 .4 .4 .4 0 0 0 .4-.2v.6l.2-.1 .4 .7-1.1 .7M575.1 147.5l-.1 .6M575.1 156.2l-.1 .2-.1-.2M575.1 153.8l-.1 1.4M575.1 153.1l.5 .2M575.2 157.9l.2-.1 .1 1.1-.2-.6-.4 .7z"/>
<path d="M575.3 155l-.4 .4v.4M575.4 155.6l-.6 .4a.22 .22 0 0 1 0 .3 .22 .22 0 0 1-.3 0l.2 .3 .2-.1M575.4 153.9l-.4 .9M575.4 147.5l-.1 .7M575.4 149.9l.7-.2 .6 .4v.8l-.5 .9 .1-.7 .2-.5a.28 .28 0 0 0-.1-.3 .28 .28 0 0 0-.3 0 .79 .79 0 0 0-.6 1.1l-.2 .1-.1-.9zM575.4 149.9h-.5a.62 .62 0 0 0-.6 .7M575.5 150.9l.3 .4 .4-.2M575.6 149.7h.6l.4 .2 .1 .3v.8l-.5 .8 .1-.7 .2-.5a.35 .35 0 0 0-.1-.4 .35 .35 0 0 0-.5 .1l-.3 .2-.1 .9-.2 .1-.1-.9zM575.7 153l.2-.1a1.55 1.55 0 0 1 1.8 .2l-.1 .6a1.26 1.26 0 0 1-1.1 .7l-.8-.5zM575.7 150.6l.2 .1M575.7 155l.9-.1-.7 1.6a1.5 1.5 0 0 0-.5 1.4h-.2l-.3 .6-.1-1zM575.7 155l-.9 2.5 .2 1 .4-.7 .2 1.4-.3-.9-.5 1.1 .2-.9"/>
<path d="M575.7 150.4l.3-.1a.25 .25 0 0 1 .4-.1 .25 .25 0 0 1 .1 .3l-.2 .6a.39 .39 0 0 1-.5 .2 .39 .39 0 0 1-.3-.4zM575.8 151.1h.1M575.8 154a.63 .63 0 0 0-.1 1l.9-.2 .5-.6M575.8 147.5l-.1 .7M575.8 150.7h.1M575.9 151h.1M576.1 147.6l-.1 .7M576.1 150.8l.3 .1M576.2 150.9h.1M576.2 156l.8-.1-.1 .7-.4 .6 .2 .7-.4 .2-.4-.2zM576.4 151.6l.4 .7M576.4 154.1l.1 .1"/>
<path d="M576.5 147.7l-.2 .6M576.5 152.5a2.28 2.28 0 0 1 1.9-.5l-.7 1zM576.6 154.9l-.7 1.6a1.5 1.5 0 0 0-.5 1.4M576.6 154.1h-.3M576.6 150.7h.1a1.26 1.26 0 0 1 .9 1l.2 .3-.5 .1a.51 .51 0 0 1-.6 .1 .51 .51 0 0 1-.3-.6zM576.7 150.7l.6 .5 .3 .5M576.7 154.4h-.1M576.8 147.8l-.2 .6M576.9 159v.3l-2 .6-1.1-.4v-.2l1.1 .3 2-.6a6.2 6.2 0 0 0-3.1 .3M577.2 147.9l-.3 .6M577.2 154h.3l-.1 .8a.7 .7 0 0 1-.3 1l-.9 .2 .3-1.1zM577.2 153.7l-.1 .4"/>
<path d="M577.2 152.8h.4l.1 .4M577.3 151.6l.5 .4M577.4 155.8h-.3a.83 .83 0 0 0-.8 .3 .83 .83 0 0 0-.1 .9l-.3 1 .6 .1 .2-.2-.2-.7 .5-1.3M577.4 157.2l-.1 .3 .3 .1M577.5 148l-.3 .6M577.5 154v1.3l-.3 .9a1.83 1.83 0 0 0-.1 2.1l.2 .1M577.7 157l1.1-1.1-.5 1.7a1.28 1.28 0 0 0-.2 1.4l-.2 .1a.41 .41 0 0 1-.6-.1 .41 .41 0 0 1 .1-.5zM577.7 153a1.04 1.04 0 0 1 .6-1 1.04 1.04 0 0 1 1.1 .2 .56 .56 0 0 1 .8 .2 .56 .56 0 0 1-.2 .7l-.3 .3a1.09 1.09 0 0 1-2-.2M577.7 153.2l-.4 .6a.7 .7 0 0 1-.5 .6 .7 .7 0 0 1-.8-.2 .75 .75 0 0 1 0-1.3l.5-.2a.34 .34 0 0 1 .4 .2 .34 .34 0 0 1-.2 .5l.1 .1a.22 .22 0 0 0 .1 .3 .22 .22 0 0 0 .3-.2l.2-.3-.2-.5-.6-.2-.9 .4v.5M577.8 154.7v.6M577.8 148.2l-.3 .6M578.1 148.3l-.3 .6"/>
<path d="M578.2 153.9l-.9 .1M578.3 158.1l.5 .4M578.5 148.5l-.4 .6M578.5 152a2.49 2.49 0 0 0-2 .5v.1M578.6 156.9l.8 .9M578.7 153.9a6.7 6.7 0 0 0-1.4 3.4l1.5-1.4 .5-.1M578.7 152a.92 .92 0 0 0-.5 1.1 .92 .92 0 0 0 .9 .7M578.7 152l.6 .1a.62 .62 0 0 1 .7 .1 .62 .62 0 0 1 .2 .7l.2 1.1a8.1 8.1 0 0 1-.3 3.7l.3 .8h-1.9a.45 .45 0 0 1-.6-.2 .45 .45 0 0 1 .3-.6l.6-1.8-1.5 1.4a5.9 5.9 0 0 1 1.5-3.4l.3-.1a.93 .93 0 0 1-.9-.7 .93 .93 0 0 1 .5-1.1zM578.8 148.7l-.4 .5M578.8 156l-.5 1.6a1.3 1.3 0 0 0-.2 1.4l-.2 .1a.45 .45 0 0 1-.6-.1 .45 .45 0 0 1 .1-.6l.3-1.4M578.9 153.9l-.3 1.1M579 157.4l.2 .7 .5 .5"/>
<path d="M579.1 148.9l-.4 .5M579.3 152.5l-.3 .3M579.3 149.1l-.4 .5M579.6 159.9l.5 .5M579.6 149.3l-.4 .5M579.8 159.7l.5 .5M579.9 149.6l-.5 .5M580 159.5l.6 .4M580.1 154.1l.1 3.3M580.1 149.8l-.5 .5M580.1 153a9.5 9.5 0 0 1 0 4.9l.3 .6h-2.4M580.2 159.2l.6 .4"/>
<path d="M580.4 150.1l-.5 .4M580.4 158.9l.6 .4M580.6 158.7l.6 .3M580.6 150.4l-.5 .4M580.7 158.4l.6 .3M580.8 150.6l-.5 .4M580.9 158.1l.6 .3M581 150.9l-.6 .4M581 157.8l.7 .2M581.1 157.5l.7 .2M581.2 151.2l-.6 .4M581.3 157.2l.6 .2"/>
<path d="M581.3 156.9l.7 .1M581.4 151.6l-.6 .3M581.4 156.5l.7 .2M581.5 156.2l.6 .1M581.5 155.9l.7 .1M581.5 151.9l-.6 .3M581.6 155.6h.6M581.6 155.3h.6M581.7 152.2l-.7 .3M581.8 152.5l-.6 .3M581.9 152.9l-.6 .2M582 153.2l-.7 .2"/>
<path d="M582.1 153.6l-.7 .1M582.2 153.9l-.7 .1M582.2 154.3h-.7M582.2 154.6l-.6 .1M582.2 155h-.6M569.7 160.1l-.5 .4M569.9 160.3l-.5 .5M570.1 160.5l-.4 .5M570.4 160.7l-.4 .5M570.7 160.9l-.4 .5M570.9 161.1l-.3 .5M571.2 161.2l-.3 .6"/>
<path d="M571.5 161.4l-.3 .6M571.8 161.5l-.3 .6M572.1 161.6l-.2 .7M572.4 161.7l-.2 .7M572.7 161.8l-.2 .7M573 161.9l-.1 .7M573.4 162l-.2 .6M573.7 162l-.1 .7M574 162.1v.6M574.3 162.1v.7M574.7 162.1v.7M575 162.1v.6"/>
<path d="M575.3 162l.1 .7M575.6 162l.1 .7M576 161.9l.1 .7M576.3 161.9l.1 .6M576.6 161.8l.2 .6M576.9 161.7l.2 .6M577.2 161.6l.2 .6M577.5 161.4l.3 .7M577.8 161.3l.3 .6M578.1 161.1l.3 .6M578.3 161l.4 .5M578.6 160.8l.4 .5"/>
<path d="M578.9 160.6l.4 .5M579.1 160.4l.5 .5M579.4 160.2l.4 .5"/>
</g>
<!-- layer: G-ANNO-TTLB -->
<g fill="#fff" stroke="#fff" stroke-width=".27">
<path d="M556.2 160.4l30.7 4.3-5.7-4.3zM556.2 160.4l30.7 4.3h-30.7z"/>
<path d="M581.2 145.9h5.7l-5.7 14.5zM586.9 145.9l-5.7 14.5 5.7 4.3z"/>
</g>
<path d="M556.2 160.4h25v-14.5h5.7v18.8h-30.7z" fill="none" stroke="#fff" stroke-width=".27"/>
<g fill="#000" stroke="#000" stroke-width=".27">
<path d="M25.4 10.2l.5 400v-399.5zM25.4 10.2l.5 400-.5 .4zM25.9 410.2l-.5 .4 556-.4zM25.4 410.6l556-.4 .5 .4zM581.4 10.7v399.5l.5 .4zM581.4 10.7l.5-.5v400.4zM25.9 10.7h555.5l.5-.5zM25.4 10.2h556.5l-556 .5z"/>
<path d="M81.6 7.9l.2 2.5v-2.5zM81.6 7.9l.2 2.5h-.2z"/>
<path d="M131.6 7.9l.2 2.5v-2.5zM131.6 7.9l.2 2.5h-.2z"/>
<path d="M181.6 7.9l.2 2.5v-2.5zM181.6 7.9l.2 2.5h-.2z"/>
<path d="M231.6 7.9l.2 2.5v-2.5zM231.6 7.9l.2 2.5h-.2z"/>
<path d="M281.6 7.9l.2 2.5v-2.5zM281.6 7.9l.2 2.5h-.2z"/>
<path d="M331.6 7.9l.2 2.5v-2.5zM331.6 7.9l.2 2.5h-.2z"/>
<path d="M381.6 7.9l.2 2.5v-2.5zM381.6 7.9l.2 2.5h-.2z"/>
<path d="M431.6 7.9l.2 2.5v-2.5zM431.6 7.9l.2 2.5h-.2z"/>
<path d="M481.6 7.9l.2 2.5v-2.5zM481.6 7.9l.2 2.5h-.2z"/>
<path d="M531.6 7.9l.2 2.5v-2.5zM531.6 7.9l.2 2.5h-.2z"/>
<path d="M23.2 60.5h2.5v-.2zM23.2 60.3h2.5l-2.5 .2z"/>
<path d="M581.7 60.5h2.5v-.2zM581.7 60.3h2.5l-2.5 .2z"/>
<path d="M23.2 110.5h2.5v-.2zM23.2 110.3h2.5l-2.5 .2z"/>
<path d="M581.7 110.5h2.5v-.2zM581.7 110.3h2.5l-2.5 .2z"/>
<path d="M23.2 160.5h2.5v-.2zM23.2 160.3h2.5l-2.5 .2z"/>
<path d="M531.2 160.5h50v-.2zM531.2 160.3h50l-50 .2z"/>
<path d="M581.7 160.5h2.5v-.2zM581.7 160.3h2.5l-2.5 .2z"/>
<path d="M23.2 210.5h2.5v-.2zM23.2 210.3h2.5l-2.5 .2z"/>
<path d="M531.2 210.5h50v-.2zM531.2 210.3h50l-50 .2z"/>
<path d="M581.7 210.5h2.5v-.2zM581.7 210.3h2.5l-2.5 .2z"/>
<path d="M531.2 227.2h50v-.2zM531.2 227h50l-50 .2z"/>
<path d="M531.2 243.6v.2l50-.2zM531.2 243.8l50-.2v.2z"/>
<path d="M531.2 243.8h50v-.2zM531.2 243.6h50l-50 .2z"/>
<path d="M23.2 260.5h2.5v-.2zM23.2 260.3h2.5l-2.5 .2z"/>
<path d="M531.2 260.3v.2l50-.2zM531.2 260.5l50-.2v.2z"/>
<path d="M531.2 260.3v.2l50-.2zM531.2 260.5l50-.2v.2z"/>
<path d="M531.2 277v.2l50-.2zM531.2 277.2l50-.2v.2z"/>
<path d="M531.2 260.3v.2l50-.2zM531.2 260.5l50-.2v.2z"/>
<path d="M531.2 260.3v.2l50-.2zM531.2 260.5l50-.2v.2z"/>
<path d="M581.7 260.5h2.5v-.2zM581.7 260.3h2.5l-2.5 .2z"/>
<path d="M531.2 293.6v.2l50-.2zM531.2 293.8l50-.2v.2z"/>
<path d="M531.2 293.6v.2l50-.2zM531.2 293.8l50-.2v.2z"/>
<path d="M23.2 310.5h2.5v-.2zM23.2 310.3h2.5l-2.5 .2z"/>
<path d="M531.2 315.3h50zM531.2 315.5l50-.2z"/>
<path d="M531.2 310.3v.2l50-.2zM531.2 310.5l50-.2v.2z"/>
<path d="M581.7 310.5h2.5v-.2zM581.7 310.3h2.5l-2.5 .2z"/>
<path d="M581.7 310.5h2.5v-.2zM581.7 310.3h2.5l-2.5 .2z"/>
<path d="M531.2 335.3h50zM531.2 335.5l50-.2z"/>
<path d="M531.2 330.3h50zM531.2 330.5l50-.2z"/>
<path d="M531.2 325.3h50zM531.2 325.5l50-.2z"/>
<path d="M531.2 320.3h50zM531.2 320.5l50-.2z"/>
<path d="M531.2 355.3h50zM531.2 355.5l50-.2z"/>
<path d="M531.2 350.3h50zM531.2 350.5l50-.2z"/>
<path d="M531.2 345.3h50zM531.2 345.5l50-.2z"/>
<path d="M531.2 340.3h50zM531.2 340.5l50-.2z"/>
<path d="M23.2 360.5h2.5v-.2zM23.2 360.3h2.5l-2.5 .2z"/>
<path d="M531.2 360.3v.2l50-.2zM531.2 360.5l50-.2v.2z"/>
<path d="M531.2 360.3v.2l50-.2zM531.2 360.5l50-.2v.2z"/>
<path d="M581.2 360.5h2.5v-.2zM581.2 360.3h2.5l-2.5 .2z"/>
<path d="M581.2 360.5h2.5v-.2zM581.2 360.3h2.5l-2.5 .2z"/>
<path d="M581.7 360.5h2.5v-.2zM581.7 360.3h2.5l-2.5 .2z"/>
<path d="M581.7 360.5h2.5v-.2zM581.7 360.3h2.5l-2.5 .2z"/>
<path d="M81.6 410.4l.2 2.5v-2.5zM81.6 410.4l.2 2.5h-.2z"/>
<path d="M131.6 410.4l.2 2.5v-2.5zM131.6 410.4l.2 2.5h-.2z"/>
<path d="M181.6 410.4l.2 2.5v-2.5zM181.6 410.4l.2 2.5h-.2z"/>
<path d="M231.6 410.4l.2 2.5v-2.5zM231.6 410.4l.2 2.5h-.2z"/>
<path d="M281.6 410.4l.2 2.5v-2.5zM281.6 410.4l.2 2.5h-.2z"/>
<path d="M331.6 410.4l.2 2.5v-2.5zM331.6 410.4l.2 2.5h-.2z"/>
<path d="M381.6 410.4l.2 2.5v-2.5zM381.6 410.4l.2 2.5h-.2z"/>
<path d="M431.6 410.4l.2 2.5v-2.5zM431.6 410.4l.2 2.5h-.2z"/>
<path d="M481.6 410.4l.2 2.5v-2.5zM481.6 410.4l.2 2.5h-.2z"/>
<path d="M531.6 410.4v2.5h.2zM531.6 410.4h.2v2.5z"/>
<path d="M541.6 410.4l.2 2.5v-2.5zM541.6 410.4l.2 2.5h-.2z"/>
<path d="M556.6 410.4l.2 2.5v-2.5zM556.6 410.4l.2 2.5h-.2z"/>
<path d="M581.4 410.4l.5 2.5v-2.5zM581.4 410.4l.5 2.5h-.5z"/>
</g>
<text font-size="13.4" x="540.1" y="390.2">A712</text>
<text font-size="5" x="547.5" y="188.1">VV-D_3</text>
<g font-size="3.5">
<text x="225.6" y="21.4">SEZIONE E</text>
<text x="52.2" y="28.8">SEZIONE A</text>
<text x="411.1" y="35.5">SEZIONE D</text>
<text x="548.2" y="117.9">3</text>
<text x="544.9" y="123.3">A713</text>
<text x="50.8" y="159.4">SEZIONE B</text>
<text x="32.9" y="182.4">1</text>
<text x="29.7" y="187.8">A713</text>
<text x="52.7" y="287.5">SEZIONE C</text>
<text x="35.9" y="302.7">2</text>
<text x="32.5" y="308.1">A713</text>
</g>
<g font-size="2.5">
<text x="51.3" y="9.2">1</text>
<text x="106" y="9.2">2</text>
<text x="156" y="9.2">3</text>
<text x="206" y="9.2">4</text>
<text x="256" y="9.2">5</text>
<text x="306" y="9.2">6</text>
<text x="356" y="9.2">7</text>
<text x="406" y="9.2">8</text>
<text x="456" y="9.2">9</text>
<text x="505.3" y="9.2">10</text>
<text x="555.3" y="9.2">11</text>
<text x="23" y="36.3">A</text>
<text x="582.8" y="36.3">A</text>
<text x="23" y="86.3">B</text>
<text x="582.8" y="86.3">B</text>
<text x="22.9" y="136.3">C</text>
<text x="582.8" y="136.3">C</text>
<text x="532" y="153.3">POLITECNICO DI MILANO</text>
<text x="532" y="159.4">C.L. DESIGN DEGLI INTERNI</text>
<text x="532.1" y="156.4">SCUOLA DEL DESIGN</text>
<text x="532.2" y="163.2">PROGETTO:</text>
<text x="22.9" y="186.3">D</text>
<text x="582.8" y="186.3">D</text>
<text x="532.2" y="213.2">CORSO:</text>
<text x="542.4" y="218.1">STRUMENTI E METODI</text>
<text x="546.2" y="221.1">DEL PROGETTO</text>
<text x="532.2" y="229.9">DOCENTE:</text>
<text x="23" y="236.3">E</text>
<text x="544.8" y="236.3">MARCO FERRARA</text>
<text x="582.8" y="236.3">E</text>
<text x="532.2" y="246.5">STUDENTI:</text>
<text x="545" y="253">ELENA CORRENTI</text>
<text x="532.2" y="263.2">OGGETTO:</text>
<text x="549.9" y="268.1">BOSTRAK</text>
<text x="549.9" y="271.1">203.349.03</text>
<text x="532.2" y="279.8">NOTE:</text>
<text x="23" y="286.3">F</text>
<text x="555.7" y="286.3">-</text>
<text x="582.9" y="286.3">F</text>
<text x="532.2" y="296.5">NOME FILE:</text>
<text x="539.9" y="302.7">BOSTRAK_203-349-03.dwg</text>
<text x="532" y="313.8">VERS</text>
<text x="571.6" y="313.8">DATA</text>
<text x="22.8" y="336.3">G</text>
<text x="582.7" y="336.3">G</text>
<text x="532.2" y="353.8">VERSION 2</text>
<text x="532.2" y="348.8">VERSION 3</text>
<text x="565.8" y="353.8">2017/04/07</text>
<text x="565.8" y="348.8">2017/18/07</text>
<text x="532.2" y="358.8">VERSION 1</text>
<text x="565.8" y="358.8">2017/23/05</text>
<text x="532.2" y="363.3">TAVOLA NO.:</text>
<text x="568.3" y="363.3">2 DI</text>
<text x="575.5" y="363.3">16</text>
<text x="22.9" y="386.3">H</text>
<text x="582.8" y="386.3">H</text>
<text x="532.2" y="405.9">DATA:</text>
<text x="542.1" y="405.8">2017/18/07</text>
<text x="557.1" y="405.8">SCALA:</text>
<text x="573.1" y="405.8">1:5</text>
<text x="20.7" y="410.6" transform="rotate(-90 20.7 410.6)">DIRECTORY: D:\DOCUMENTI\UNIVERSITÀ\STRUMENTI E METODI DEL PROGETTO\FASE 2\BOSTRAK_203-349-03.DWG | PLOTTED ON: 16/07/2017 18:16:16 | BY USER: ELENA</text>
<text x="49.5" y="413.8">1</text>
<text x="106" y="413.8">2</text>
<text x="156" y="413.8">3</text>
<text x="206" y="413.8">4</text>
<text x="256" y="413.8">5</text>
<text x="306" y="413.8">6</text>
<text x="356" y="413.8">7</text>
<text x="406" y="413.8">8</text>
<text x="456" y="413.8">9</text>
<text x="505.3" y="413.8">10</text>
<text x="532.1" y="408.8">REV:</text>
<text x="532.3" y="412.9">0</text>
<text x="542.1" y="408.8">A</text>
<text x="542.6" y="412.9">5cm</text>
<text x="556.9" y="412.9">12,5cm</text>
<text x="557.1" y="408.8">FORMATO:</text>
<text x="573.5" y="408.8">A2</text>
<text x="574.9" y="412.9">25cm</text>
</g>
</svg>
